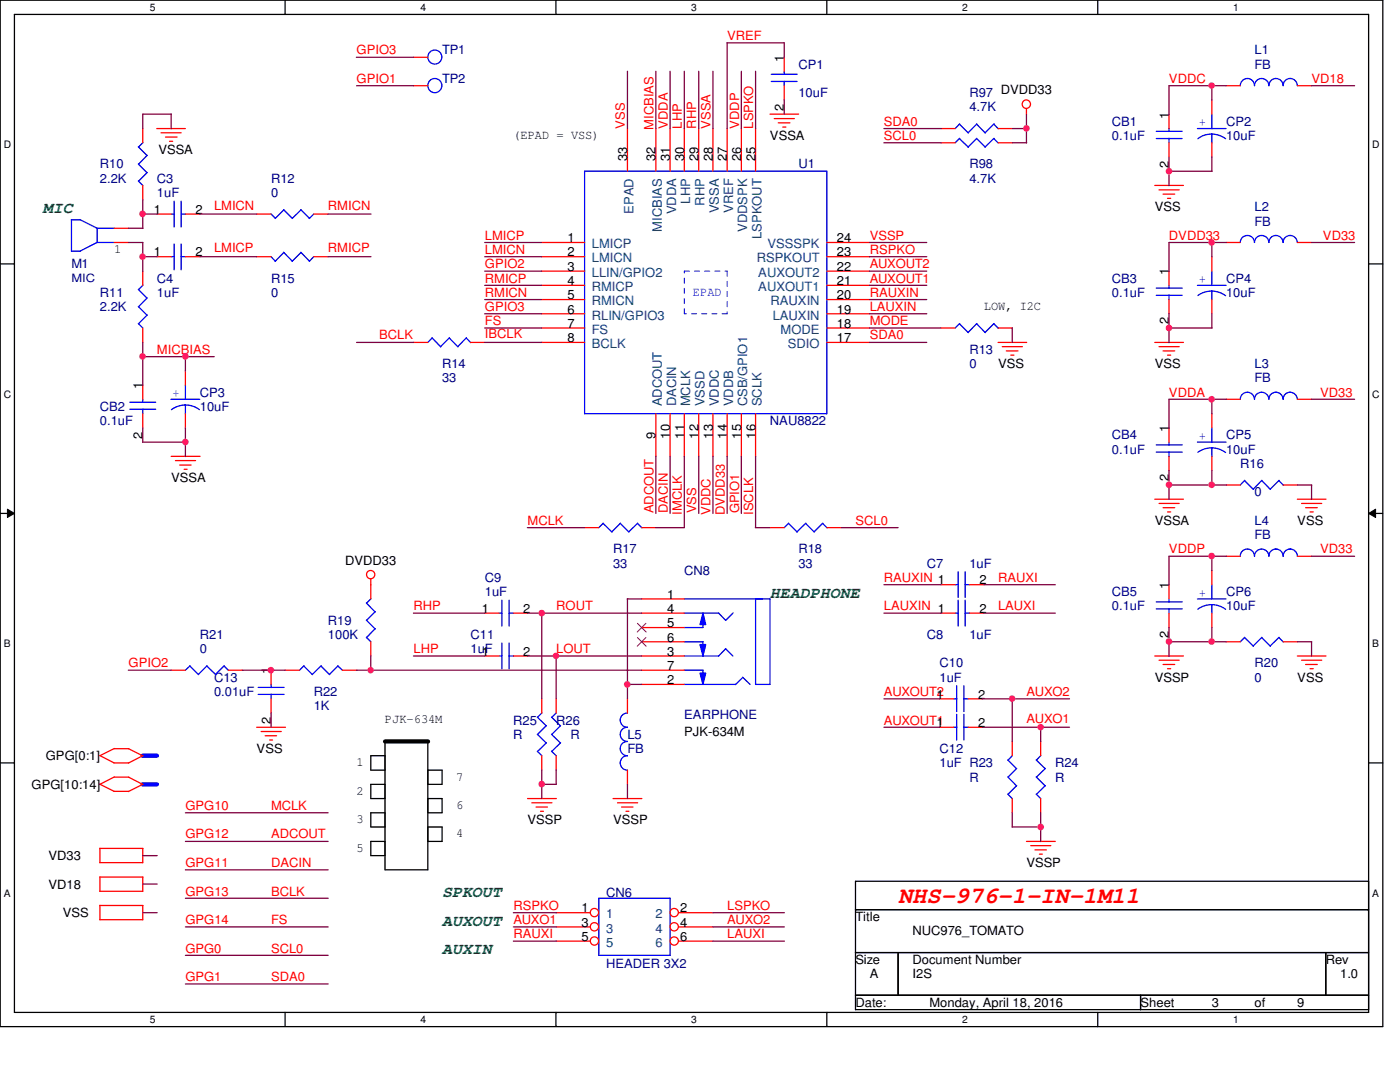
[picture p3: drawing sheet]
<svg xmlns="http://www.w3.org/2000/svg" width="279mm" height="216mm" viewBox="0 0 279 216" stroke-linecap="round" stroke-linejoin="round" font-family="sans-serif">
<path d="M0 0h276v204.9h-276zM2.9 2.9h270.2v199.1h-270.2z" fill="none" stroke="#000" stroke-width=".25"/>
<g fill="#fff">
<path d="M29.9 .3h1.1v2.3h-1.1z"/>
<path d="M29.9 202.3h1.1v2.3h-1.1z"/>
</g>
<path d="M56.9 0v2.9M56.9 202v2.9" fill="none" stroke="#000" stroke-width=".25"/>
<g fill="#fff">
<path d="M83.9 .3h1.1v2.3h-1.1z"/>
<path d="M83.9 202.3h1.1v2.3h-1.1z"/>
</g>
<path d="M111 0v2.9M111 202v2.9" fill="none" stroke="#000" stroke-width=".25"/>
<g fill="#fff">
<path d="M138 .3h1.1v2.3h-1.1z"/>
<path d="M138 202.3h1.1v2.3h-1.1z"/>
</g>
<path d="M165 0v2.9M165 202v2.9" fill="none" stroke="#000" stroke-width=".25"/>
<g fill="#fff">
<path d="M192 .3h1.1v2.3h-1.1z"/>
<path d="M192 202.3h1.1v2.3h-1.1z"/>
</g>
<path d="M219.1 0v2.9M219.1 202v2.9" fill="none" stroke="#000" stroke-width=".25"/>
<g fill="#fff">
<path d="M246.1 .3h1.1v2.3h-1.1z"/>
<path d="M246.1 202.3h1.1v2.3h-1.1z"/>
<path d="M.8 27.8h1.4v2.2h-1.4z"/>
<path d="M273.9 27.8h1.4v2.2h-1.4z"/>
<path d="M.8 77.6h1.4v2.2h-1.4z"/>
<path d="M273.9 77.6h1.4v2.2h-1.4z"/>
</g>
<path d="M0 52.7h2.9M273.1 52.7h2.9" fill="none" stroke="#000" stroke-width=".25"/>
<g fill="#fff">
<path d="M.8 127.3h1.3v2.3h-1.3z"/>
<path d="M273.9 127.3h1.3v2.3h-1.3z"/>
</g>
<path d="M0 102.4h2.9M273.1 102.4h2.9" fill="none" stroke="#000" stroke-width=".25"/>
<path d="M1.5 101.6l1.4 .8-1.4 .9zM273.1 102.4l1.4-.8v1.7z" fill="#000"/>
<path d="M1.5 101.6l1.4 .8-1.4 .9zM273.1 102.4l1.4-.8v1.7z" fill="none" stroke="#000" stroke-width=".2"/>
<g fill="#fff">
<path d="M.8 177.1h1.3v2.3h-1.3z"/>
<path d="M273.9 177.1h1.3v2.3h-1.3z"/>
</g>
<g fill="none" stroke="#000" stroke-width=".25">
<path d="M0 152.2h2.9M76.8 150.8h-2.8v2.9h2.8M76.8 156.5h-2.8v2.8h2.8M85.4 148v25.6h-8.6v-25.6h8.6M85.4 153.7h2.8v2.8h-2.8M85.4 159.3h2.8v2.9h-2.8M273.1 152.2h2.9M76.8 162.2h-2.8v2.8h2.8M76.8 167.9h-2.8v2.8h2.8M85.4 165h2.8v2.9h-2.8M170.7 175.9h102.4v25.6h-102.4zM170.7 181.5h102.4"/>
<path d="M170.7 190.1h102.4M170.7 198.6h102.4M179.2 190.1v8.5M227.6 198.6v2.9M264.6 190.1v8.5"/>
</g>
<path d="M76.8 148h8.6" fill="none" stroke="#000" stroke-width=".85"/>
<g fill="none" stroke="#f00" stroke-width=".25">
<path d="M156.5 11.4v2.9M156.5 17.1v2.8M241.9 19.9v2.9M31.3 25.7h5.7M32.1 26.5h4.1M33 27.3h2.3M33.8 28.2h.7M153.7 22.8h5.7M154.5 23.7h4M155.3 24.5h2.3M156.2 25.4h.6M187.8 25.7h2.8"/>
<path d="M199.2 25.7h2.8M204.9 21.7v1.1M230.5 37h5.7M231.3 37.9h4M232.1 38.7h2.3M233 39.6h.6M233.3 22.8v2.9M233.3 28.5v2.8M241.9 28.5v2.8M22.8 48.4h2.9M22.8 45.6h2.9M28.5 54.1v2.8"/>
<path d="M31.3 51.2h2.9M37 51.2h2.9M51.2 51.2h2.9M62.6 51.2h2.8M28.5 65.4v2.9M28.5 76.8v2.9M37 74v2.8M187.8 65.4h2.8M199.2 68.3h5.7M199.2 65.4h2.8M200 69.2h4M200.8 70h2.4"/>
<path d="M201.7 70.9h.7M230.5 68.3h5.7M231.3 69.2h4M232.1 70h2.3M233 70.9h.6M28.5 82.5v2.9M34.2 91.1h5.7M35 91.9h4M35.9 92.8h2.2M36.7 93.6h.6M37 82.5v2.9M230.5 99.6h5.7"/>
<path d="M233.3 85.4v2.8M233.3 91.1v2.8M241.9 82.5v2.9M241.9 91.1v2.8M258.9 99.6h5.7M74 115.5v4M116.7 105.3h2.8M128.1 105.3h2.8M153.7 105.3h2.8M165 105.3h2.9M231.3 100.5h4M232.1 101.3h2.3"/>
<path d="M233 102.2h.6M233.3 116.7v2.8M244.7 111h2.8M258.9 111h2.8M259.8 100.5h4M260.6 101.3h2.3M261.5 102.2h.6M54.1 133.7v2.9M54.1 139.4v2.9M56.9 133.7h2.9M68.3 133.7h2.9M74 128.1v2.8"/>
<path d="M125.2 139.4v2.9M187.5 139.4h2.8M187.8 122.3h2.8M193.2 139.4h2.8M193.5 122.3h2.8M230.5 130.9h5.7M231.3 131.7h4M232.1 132.6h2.3M233 133.4h.6M233.3 122.3v2.9M258.9 130.9h5.7M259.8 131.7h4"/>
<path d="M260.6 132.6h2.3M261.5 133.4h.6M51.2 145.1h5.8M52.1 146h4M52.9 146.8h2.3M53.8 147.7h.6M105.3 159.3h5.7M122.3 159.3h5.8M125.2 153.7v2.8M187.5 145.1h2.8M193.2 145.1h2.8M202 148v2.8"/>
<path d="M202 159.3v2.9M207.7 148v2.8M207.7 159.3v2.9M106.1 160.2h4.1M107 161h2.3M107.9 161.9h.6M123.2 160.2h4.1M124 161h2.3M124.9 161.9h.6M204.9 167.9h5.7M205.7 168.7h4M206.5 169.6h2.3"/>
<path d="M207.4 170.4h.6"/>
<circle cx="204.8" cy="20.8" r=".84"/>
<circle cx="74" cy="114.7" r=".83"/>
</g>
<g fill="none" stroke="#00f" stroke-width=".25">
<path d="M153.9 16.3h5.2M153.9 14.8h5.2M156.5 14.3v.6M156.5 16.2v.9M191.5 24.8l1.8 1.7M191.5 24.7l-.9 1M194.9 24.8l1.7 1.7M194.9 24.7l-1.7 1.8M198.3 24.8l.9 .9M198.4 24.7l-1.8 1.8M230.8 27.6h5.1M230.8 26.2h5.1"/>
<path d="M233.3 25.7v.5M233.3 27.6v.9M239 25.7h5.7M241.9 26.8l-1.6 .2-1.2 .7M241.9 26.8l1.4 .2 1.3 .7M241.9 22.8v2.9M241.9 26.8v1.7M14.2 43.9h1.8M14.3 43.9v6.2h1.7M15.9 43.8l3.5 1.8h3.4M19.3 48.4h3.5M19.4 45.5v2.9"/>
<path d="M19.4 48.3l-3.4 1.8M27.6 57.7l1.7 1.8M28.5 56.9l-.9 .9M29.4 59.4l-1.8 1.8M34.2 51.2h.6M34.8 48.7v5.1M36.1 51.2h.9M36.2 48.7v5.1M54.1 51.2l.8 .9M56.6 50.3l1.7 1.8M56.6 50.4l-1.7 1.8M60 50.3l1.8 1.8"/>
<path d="M60.1 50.4l-1.8 1.8M62.6 51.2l-.9 1M27.6 64.6l.9 .8M27.6 61.2l1.7 1.7M28.5 79.7v.6M29.4 62.9l-1.8 1.7M34.1 79.7h5.8M37 76.8v2.9M191.5 64.6l1.8 1.8M191.5 64.6l-.9 .8M194.9 64.6l1.7 1.8M194.9 64.6l-1.7 1.7"/>
<path d="M198.3 64.6l.9 .9M198.4 64.6l-1.8 1.7M25.9 81.7h5.2M25.9 80.3h5.2M28.5 81.6v.9M37 80.8l-1.5 .3-1.3 .6M37 80.8l1.5 .2 1.3 .7M37 80.8v1.8M230.8 90.2h5.1M230.8 88.8h5.1M233.3 88.2v.6M233.3 90.2v.9"/>
<path d="M239 88.2h5.7M241.9 89.4l-1.5 .2-1.3 .7M241.9 89.4l1.4 .2 1.3 .7M241.9 85.4v2.9M241.9 89.4v1.7M74 119.5l-.8 .9M120.4 104.4l1.7 1.8M120.4 104.4l-.9 .9M123.8 104.4l1.7 1.8M123.8 104.4l-1.7 1.7M127.2 104.4l.9 .9M127.3 104.4l-1.8 1.7"/>
<path d="M136.6 119.5h15.6M157.4 104.4l1.7 1.8M157.4 104.4l-.9 .9M160.8 104.4l1.7 1.8M160.8 104.4l-1.8 1.7M164.2 104.4l.9 .9M164.2 104.4l-1.7 1.7M191.2 119.8v5.1M192.6 119.8v5.1M233.3 119.5v.6M247.5 111a1.42 1.42 0 0 1 1.4-1.4 1.42 1.42 0 0 1 1.5 1.4 1.44 1.44 0 0 1 1.4-1.4 1.44 1.44 0 0 1 1.4 1.4 1.39 1.39 0 0 1 1.4-1.4 1.42 1.42 0 0 1 1.5 1.4 1.39 1.39 0 0 1 1.4-1.4h-.1a1.42 1.42 0 0 1 1.5 1.4M51.5 138.6h5.2"/>
<path d="M51.5 137.2h5.2M54.1 136.6v.6M54.1 138.5v.9M60.6 132.9l1.8 1.7M60.7 132.8l-.9 .9M64.1 132.9l1.7 1.7M64.1 132.8l-1.8 1.8M68.4 133.8l-.9-1-1.8 1.8M73.1 127.2l.9 .9M73.1 123.7l1.7 1.8M73.1 120.3l1.7 1.8M74.9 125.4l-1.7 1.8"/>
<path d="M74.9 122l-1.7 1.8M136.5 122.3h6.9M136.5 128.1h3.8M136.5 130.9h6.9M140.3 128v2.9M143.4 122.3l1.4 1.5 1.5-1.5M144.8 129.4l1.5 1.5M144.8 129.5l-1.4 1.4M190.3 139.4h.7M190.6 122.3h.7M190.9 136.8v5.2M192.3 139.4h.9"/>
<path d="M192.4 136.8v5.2M192.6 122.3h.9M230.8 121.5h5.1M230.8 120.1h5.1M233.3 121.5v.8M125.2 142.3a1.39 1.39 0 0 0-1.4 1.4v-.1a1.39 1.39 0 0 0 1.4 1.5 1.42 1.42 0 0 0-1.4 1.4 1.42 1.42 0 0 0 1.4 1.5 1.42 1.42 0 0 0-1.4 1.4 1.42 1.42 0 0 0 1.4 1.4 1.44 1.44 0 0 0-1.4 1.4 1.44 1.44 0 0 0 1.4 1.5M190.3 145.1h.7M190.9 142.5v5.2M192.3 145.1h.9M192.4 142.5v5.2M201.1 158.5l.9 .8M201.1 155l1.8 1.8"/>
<path d="M201.1 151.6l1.8 1.8M202.1 150.7l-.9 1M202.9 156.8l-1.7 1.7M202.9 153.3l-1.7 1.8M206.8 158.5l.9 .8M206.8 155l1.8 1.8M206.8 151.6l1.8 1.8M207.7 150.7l-.9 1M208.6 156.8l-1.8 1.7M208.6 153.3l-1.8 1.8"/>
</g>
<path d="M139.7 128.6h1.1l-.5 2.3z" fill="#00f"/>
<path d="M136.5 125.2h3.8M139.7 128.6h1.1l-.5 2.3z" fill="none" stroke="#00f" stroke-width=".25"/>
<path d="M140.3 122.3l.5 2.3h-1.1z" fill="#00f"/>
<path d="M136.5 136.6h10.3M140.3 122.3l.5 2.3h-1.1zM140.3 122.3v2.9M140.3 133.7v2.9M148.2 135.1l1.5 1.5M148.3 135.2l-1.5 1.4" fill="none" stroke="#00f" stroke-width=".25"/>
<path d="M139.7 134.3h1.1l-.5 2.3z" fill="#00f"/>
<g fill="none" stroke="#00f" stroke-width=".25">
<path d="M247.5 17.1a1.42 1.42 0 0 1 1.4-1.4 1.42 1.42 0 0 1 1.5 1.4 1.44 1.44 0 0 1 1.4-1.4 1.44 1.44 0 0 1 1.4 1.4 1.4 1.4 0 0 1 1.4-1.4 1.43 1.43 0 0 1 1.5 1.4 1.4 1.4 0 0 1 1.4-1.4h-.1a1.43 1.43 0 0 1 1.5 1.4M27.6 36.1l.9 .9M27.6 32.7l1.7 1.8M27.6 29.3l1.7 1.7M28.5 28.4l-.9 .9M29.4 34.4l-1.8 1.8M29.4 31l-1.8 1.8M116.7 34.2h48.3v48.3h-48.3zM191.5 27.6l1.8 1.8M191.5 27.6l-.9 .9M194.9 27.6l1.7 1.8M194.9 27.6l-1.7 1.7"/>
<path d="M198.3 27.6l.9 .9M198.4 27.6l-1.8 1.7M34.2 42.7h.6M34.8 40.1v5.2M36.1 42.7h.9M36.2 40.1v5.2M54.1 42.7l.8 .9M56.6 41.8l1.7 1.8M56.6 41.9l-1.7 1.7M60 41.8l1.8 1.8M60.1 41.9l-1.8 1.7M62.6 42.7l-.9 .9"/>
<path d="M230.8 58.9h5.1M230.8 57.5h5.1M233.3 56.9v.6M233.3 58.9v.9M239 56.9h5.7M241.9 58.1l-1.5 .2-1.3 .7M241.9 58.1l1.4 .2 1.3 .7M241.9 54.1v2.9M241.9 58.1v1.7M247.5 48.4a1.42 1.42 0 0 1 1.4-1.4 1.42 1.42 0 0 1 1.5 1.4 1.44 1.44 0 0 1 1.4-1.4 1.44 1.44 0 0 1 1.4 1.4 1.36 1.36 0 0 1 1.4-1.4 1.44 1.44 0 0 1 1.5 1.4 1.36 1.36 0 0 1 1.4-1.4h-.1a1.44 1.44 0 0 1 1.5 1.4M86.2 67.4l1.8 1.8M86.3 67.4l-.9 .9"/>
<path d="M89.7 67.4l1.7 1.8M89.7 67.4l-1.8 1.8M93 67.4l.9 1M93.1 67.4l-1.7 1.8M247.5 79.7a1.42 1.42 0 0 1 1.4-1.4 1.42 1.42 0 0 1 1.5 1.4 1.44 1.44 0 0 1 1.4-1.4 1.44 1.44 0 0 1 1.4 1.4 1.36 1.36 0 0 1 1.4-1.4 1.44 1.44 0 0 1 1.5 1.4 1.36 1.36 0 0 1 1.4-1.4h-.1a1.44 1.44 0 0 1 1.5 1.4M248.4 95.9l1.7 1.8M248.4 95.8l-.9 1M251.8 95.9l1.7 1.8M251.8 95.8l-1.7 1.8M255.2 95.9l.9 .9M255.3 95.8l-1.8 1.8M100.2 119.8v5.1"/>
<path d="M101.6 119.8v5.1M150.8 119.5h2.9v17.1h-2.9zM190.6 116.7h.7M191.2 114.1v5.1M192.6 116.7h.9M192.6 114.1v5.1M239 119.5h5.7M241.9 116.7v2.8M37.9 132.9l1.7 1.7M37.9 132.8l-.9 .9M41.3 132.9l1.8 1.7M41.3 132.8l-1.7 1.8"/>
<path d="M44.7 132.9l.9 .9M44.7 132.8l-1.7 1.8M99.6 122.3h.6M99.6 130.9h.6M100.2 128.3v5.1M101.6 122.3h.8M101.6 130.9h.8M101.6 128.3v5.1M136.5 133.7h3.8M139.7 134.3h1.1l-.5 2.3zM241.9 120.6l-1.5 .3-1.3 .6M241.9 120.6l1.4 .3 1.3 .7"/>
<path d="M241.9 120.6v1.8M248.4 127.2l1.7 1.7M248.4 127.2l-.9 .9M251.8 127.2l1.7 1.7M251.8 127.2l-1.7 1.7M255.2 127.2l.9 .9M255.3 127.2l-1.8 1.7M107.2 149.9l.9 .9M107.2 146.5l1.8 1.8M107.2 143.1l1.8 1.7M108.2 142.2l-.9 .9M109.1 148.2l-1.8 1.7"/>
<path d="M109.1 144.8l-1.8 1.8M110.1 149.9l.9 .9M110.1 146.5l1.7 1.8M110.1 143.1l1.7 1.7M111 142.2l-.9 .9M111.9 148.2l-1.8 1.7M111.9 144.8l-1.8 1.8M119.5 179.2h14.2v11.4h-14.2z"/>
<circle cx="86.8" cy="17.1" r="1.41"/>
<circle cx="86.8" cy="11.4" r="1.4"/>
</g>
<g fill="none" stroke="#f00" stroke-width=".25">
<path d="M82.5 17.1h2.9M82.5 11.4h2.9M244.7 17.1h2.8M258.9 17.1h2.8M28.5 25.7v2.8M28.5 37v2.9M125.2 25.7v8.5M130.9 25.7v8.5M133.7 25.7v8.5M136.6 25.7v8.5M139.4 25.7v8.5M142.3 25.7v8.5"/>
<path d="M145.1 25.7v8.5M148 25.7v8.5M150.8 25.7v8.5M187.8 28.5h2.8M199.2 28.5h2.8M31.3 42.7h2.9M37 42.7h2.9M51.2 42.7h2.9M62.6 42.7h2.8M108.1 48.4h8.6M108.1 51.2h8.6M108.1 54.1h8.6"/>
<path d="M108.1 56.9h8.6M108.1 59.8h8.6M165 48.4h8.6M165 51.2h8.6M165 54.1h8.6M165 56.9h8.6M165 59.8h8.6M233.3 54.1v2.8M233.3 59.8v2.8M241.9 51.2v2.9M241.9 59.8v2.8M244.7 48.4h2.8"/>
<path d="M258.9 48.4h2.8M82.5 68.3h2.9M93.9 68.3h2.9M108.1 68.3h8.6M108.1 62.6h8.6M108.1 65.4h8.6M165 68.3h8.6M165 62.6h8.6M165 65.4h8.6M244.7 79.7h2.8M258.9 79.7h2.8M130.9 82.5v8.6"/>
<path d="M133.7 82.5v8.6M136.6 82.5v8.6M139.4 82.5v8.6M142.3 82.5v8.6M145.1 82.5v8.6M148 82.5v8.6M150.8 82.5v8.6M244.7 96.8h2.8M256.1 96.8h2.8M128.1 119.5h8.5M187.8 116.7h2.8M193.5 116.7h2.8"/>
<path d="M241.9 113.8v2.9M34.2 133.7h2.8M45.6 133.7h2.8M96.8 130.9h2.8M96.8 122.3h2.8M102.4 130.9h2.9M102.4 122.3h2.9M108.1 139.4v2.9M111 139.4v2.9M128.1 130.9h8.5M128.1 122.3h8.5M128.1 128.1h8.5"/>
<path d="M128.1 125.2h8.5M128.1 133.7h8.5M128.1 136.6h8.5M241.9 122.3v2.9M244.7 128.1h2.8M256.1 128.1h2.8M19.9 150.7l2.8 1.5h3M19.9 156.5l2.8 1.4h3M22.8 149.4h2.9M22.8 155.1h2.9M22.8 149.4l-2.9 1.4M22.8 155l-2.9 1.5"/>
<path d="M25.7 149.4l2.8 1.4M25.7 155.1l2.8 1.4M28.5 150.8l-2.9 1.5M28.5 156.5l-2.9 1.4M108.1 150.8v2.9M111 150.8v2.9M19.9 172.1h8.6M19.9 177.8h8.6M19.9 169.3h8.6M19.9 169.2v2.9M19.9 175v2.8M19.9 175h8.6"/>
<path d="M28.5 169.3v2.9M28.5 175v2.9M19.9 183.5h8.6M19.9 180.6v2.9M19.9 180.7h8.6M28.5 180.7v2.9M111 182.1h6.8M111 185h6.8M111 187.8h6.8M135.4 182.1h6.9M135.4 185h6.9M135.4 187.8h6.9"/>
<circle cx="118.6" cy="187.8" r=".83"/>
<circle cx="118.6" cy="182.1" r=".83"/>
<circle cx="118.6" cy="184.9" r=".83"/>
<circle cx="134.6" cy="187.8" r=".83"/>
<circle cx="134.6" cy="184.9" r=".83"/>
<circle cx="134.6" cy="182.1" r=".83"/>
</g>
<path d="M127.2 127.2l1.7 1.7M127.2 124.4l1.7 1.7M128.9 127.2l-1.7 1.7M128.9 124.4l-1.7 1.7" fill="none" stroke="#7f3f00" stroke-width=".2"/>
<path d="M136.6 54.1h8.5M145.1 54.1v8.5M136.6 62.6v-8.5M145.1 62.6h-8.5" fill="none" stroke="#00f" stroke-width=".2" stroke-dasharray="1 1 1 1 1 1 1 1"/>
<path d="M28.4 150.8h2.9M28.4 156.5h2.9" fill="none" stroke="#00f" stroke-width=".85"/>
<g fill="none" stroke="#7f003f" stroke-width=".25">
<path d="M71.1 11.4h11.4M71.2 17.1h11.4M125.2 14.2v11.5M130.9 14.2v11.5M133.7 14.2v11.5M136.6 14.2v11.5M139.4 14.2v11.5M142.3 14.2v11.5M145.1 8.6l11.4-.1v2.9M145.1 8.5v17.2M148 14.2v11.5M150.8 14.2v11.5"/>
<path d="M156.5 19.9v2.9M241.9 17.1v2.9M244.7 17.1h-11.4v5.7M261.7 17.1h8.6M28.5 39.9v5.7M34.2 22.8v2.9M34.2 22.8h-5.7v2.9M176.4 25.7h11.4M176.4 28.5h11.4M202 25.7h2.9M202 28.5h2.9M204.9 22.8v5.7"/>
<path d="M233.3 31.3v5.7M233.3 34.2h8.6M241.9 31.3v2.9M25.7 48.4h2.8M25.7 45.6h2.8M28.5 51.2h2.9M28.5 42.7h2.9M28.5 48.4v5.7M39.9 51.2h11.4M39.9 42.7h11.4M65.4 51.2h8.6M65.4 42.7h8.6"/>
<path d="M96.7 51.2h11.4M96.7 54.1h11.4M96.7 56.9h11.4M96.7 48.4h11.4M96.7 59.8h11.4M173.5 51.2h11.5M173.5 54.1h11.5M173.5 56.9h11.5M173.5 48.4h11.5M173.5 59.8h11.5M241.9 48.4v2.9M244.7 48.4h-11.4v5.7"/>
<path d="M261.7 48.4h8.6M28.5 68.3v8.6M28.5 71.2h14.3M37 71.2v2.8M71.2 68.3h11.4M96.7 62.6h11.4M96.7 65.4h11.4M96.8 68.3h11.4M173.5 68.3h11.5M173.5 62.6h11.5M173.5 65.4h14.3M202 65.4v2.9"/>
<path d="M233.3 62.6v5.8M233.3 65.4h8.6M241.9 62.6v2.9M241.9 79.7v2.9M244.7 79.7h-11.4v5.7M261.7 79.7h8.6M28.5 85.4v2.9M28.5 88.2h8.5M37 85.4v5.7M130.9 91v11.4M133.7 91v11.4M136.6 91v14.3h-5.7"/>
<path d="M139.4 91v11.4M142.3 91v11.4M145.1 91v11.4M148 91v11.4M150.8 91v14.3M233.3 93.9v5.8M233.3 96.8h11.4M241.9 93.9v2.9M258.9 96.8h2.9M261.7 96.8v2.9M105.2 105.3h11.5M125.2 119.5h2.9"/>
<path d="M125.2 119.5v19.9M150.7 105.3h3M167.9 105.3h11.3M176.4 116.7h11.4M196.3 116.7h14.3M241.9 111v2.9M244.7 111h-11.4v5.7M261.7 111h8.6M25.6 133.7h8.6M48.3 133.7h8.6M71.1 133.7h57M74 130.9v2.8"/>
<path d="M82.5 122.3h14.3M82.5 130.9h14.3M105.2 122.3h22.9M105.2 130.9h22.9M108.1 122.3v17.1M111 130.9v8.5M125.2 136.6h2.9M176.4 122.3h11.4M176.4 139.4h11.1M196 139.4h17.4M196.3 122.3h14.3M202 139.4v8.6"/>
<path d="M233.3 125.2v5.7M233.3 128.1h11.4M241.9 125.2v2.9M258.9 128.1h2.9M261.7 128.1v2.8M54.1 142.2v2.9M108.1 153.6v5.7M111 153.6v2.9h-2.9M125.2 156.5v2.8M176.4 145.1h11.1M196 145.1h17.4M207.7 145.1v2.9"/>
<path d="M28.5 170.7h2.9M28.5 176.4h2.9M37 162.2h28.5M37 167.9h28.5M37 173.6h28.5M37 179.2h28.5M202 162.2v2.9M202 165h5.7M207.7 162.2v5.7M28.5 182.1h2.9M37 185h28.5M37 190.6h28.5"/>
<path d="M37 196.3h28.5M102.4 185h8.6M102.4 182.1h8.6M102.4 187.8h8.6M142.3 185h14.2M142.3 182.1h14.2M142.3 187.8h14.2"/>
</g>
<circle cx="28.4" cy="42.7" r=".56" fill="#f0f"/>
<circle cx="28.4" cy="42.7" r=".56" fill="none" stroke="#f0f" stroke-width=".25"/>
<circle cx="37" cy="88.2" r=".55" fill="#f0f"/>
<circle cx="37" cy="88.2" r=".55" fill="none" stroke="#f0f" stroke-width=".25"/>
<circle cx="233.3" cy="128" r=".56" fill="#f0f"/>
<circle cx="233.3" cy="128" r=".56" fill="none" stroke="#f0f" stroke-width=".25"/>
<circle cx="241.8" cy="96.7" r=".56" fill="#f0f"/>
<circle cx="241.8" cy="96.7" r=".56" fill="none" stroke="#f0f" stroke-width=".25"/>
<circle cx="207.7" cy="165" r=".56" fill="#f0f"/>
<circle cx="207.7" cy="165" r=".56" fill="none" stroke="#f0f" stroke-width=".25"/>
<circle cx="111" cy="130.9" r=".55" fill="#f0f"/>
<circle cx="111" cy="130.9" r=".55" fill="none" stroke="#f0f" stroke-width=".25"/>
<circle cx="108.1" cy="122.3" r=".56" fill="#f0f"/>
<circle cx="108.1" cy="122.3" r=".56" fill="none" stroke="#f0f" stroke-width=".25"/>
<circle cx="125.2" cy="136.6" r=".56" fill="#f0f"/>
<circle cx="125.2" cy="136.6" r=".56" fill="none" stroke="#f0f" stroke-width=".25"/>
<circle cx="74" cy="133.7" r=".55" fill="#f0f"/>
<circle cx="74" cy="133.7" r=".55" fill="none" stroke="#f0f" stroke-width=".25"/>
<circle cx="54.1" cy="133.7" r=".56" fill="#f0f"/>
<circle cx="54.1" cy="133.7" r=".56" fill="none" stroke="#f0f" stroke-width=".25"/>
<circle cx="108.1" cy="156.5" r=".56" fill="#f0f"/>
<circle cx="108.1" cy="156.5" r=".56" fill="none" stroke="#f0f" stroke-width=".25"/>
<circle cx="28.4" cy="51.2" r=".56" fill="#f0f"/>
<circle cx="28.4" cy="51.2" r=".56" fill="none" stroke="#f0f" stroke-width=".25"/>
<circle cx="204.8" cy="25.6" r=".56" fill="#f0f"/>
<circle cx="204.8" cy="25.6" r=".56" fill="none" stroke="#f0f" stroke-width=".25"/>
<circle cx="207.7" cy="145.1" r=".55" fill="#f0f"/>
<circle cx="207.7" cy="145.1" r=".55" fill="none" stroke="#f0f" stroke-width=".25"/>
<circle cx="202" cy="139.4" r=".55" fill="#f0f"/>
<circle cx="202" cy="139.4" r=".55" fill="none" stroke="#f0f" stroke-width=".25"/>
<circle cx="241.8" cy="17.1" r=".55" fill="#f0f"/>
<circle cx="241.8" cy="17.1" r=".55" fill="none" stroke="#f0f" stroke-width=".25"/>
<circle cx="241.8" cy="111" r=".56" fill="#f0f"/>
<circle cx="241.8" cy="111" r=".56" fill="none" stroke="#f0f" stroke-width=".25"/>
<circle cx="241.8" cy="48.4" r=".56" fill="#f0f"/>
<circle cx="241.8" cy="48.4" r=".56" fill="none" stroke="#f0f" stroke-width=".25"/>
<circle cx="241.8" cy="79.7" r=".56" fill="#f0f"/>
<circle cx="241.8" cy="79.7" r=".56" fill="none" stroke="#f0f" stroke-width=".25"/>
<circle cx="241.8" cy="128" r=".56" fill="#f0f"/>
<circle cx="241.8" cy="128" r=".56" fill="none" stroke="#f0f" stroke-width=".25"/>
<circle cx="233.3" cy="34.2" r=".56" fill="#f0f"/>
<circle cx="233.3" cy="34.2" r=".56" fill="none" stroke="#f0f" stroke-width=".25"/>
<circle cx="233.3" cy="96.7" r=".56" fill="#f0f"/>
<circle cx="233.3" cy="96.7" r=".56" fill="none" stroke="#f0f" stroke-width=".25"/>
<circle cx="233.3" cy="65.4" r=".56" fill="#f0f"/>
<circle cx="233.3" cy="65.4" r=".56" fill="none" stroke="#f0f" stroke-width=".25"/>
<circle cx="28.4" cy="71.1" r=".56" fill="#f0f"/>
<circle cx="28.4" cy="71.1" r=".56" fill="none" stroke="#f0f" stroke-width=".25"/>
<circle cx="37" cy="71.1" r=".56" fill="#f0f"/>
<circle cx="37" cy="71.1" r=".56" fill="none" stroke="#f0f" stroke-width=".25"/>
<text font-size="4.6" fill="#f00" x="179.2" y="180.3">NHS-976-1-IN-1M11</text>
<g font-size="3.1" fill="#007f00">
<text x="8.6" y="42.5">MIC</text>
<text x="153.7" y="119.3">HEADPHONE</text>
<text x="88.2" y="179.1">SPKOUT</text>
<text x="88.2" y="184.8">AUXOUT</text>
<text x="88.2" y="190.5">AUXIN</text>
</g>
<g font-size="2.5" fill="#f00">
<text x="71.2" y="10.8">GPIO3</text>
<text x="145.1" y="8">VREF</text>
<text x="71.2" y="16.6">GPIO1</text>
<text x="233.3" y="16.6">VDDC</text>
<text x="261.7" y="16.6">VD18</text>
<text x="124.7" y="25.7" transform="rotate(-90 124.7 25.7)">VSS</text>
<text x="130.4" y="25.9" transform="rotate(-90 130.4 25.9)">MICBIAS</text>
<text x="133.3" y="25.7" transform="rotate(-90 133.3 25.7)">VDDA</text>
<text x="136.1" y="25.7" transform="rotate(-90 136.1 25.7)">LHP</text>
<text x="138.9" y="25.7" transform="rotate(-90 138.9 25.7)">RHP</text>
<text x="141.8" y="25.7" transform="rotate(-90 141.8 25.7)">VSSA</text>
<text x="147.5" y="25.7" transform="rotate(-90 147.5 25.7)">VDDP</text>
<text x="150.3" y="25.7" transform="rotate(-90 150.3 25.7)">LSPKO</text>
<text x="176.4" y="25.1">SDA0</text>
<text x="176.4" y="27.9">SCL0</text>
<text x="42.7" y="41.9">LMICN</text>
<text x="65.4" y="41.9">RMICN</text>
<text x="96.8" y="47.8">LMICP</text>
<text x="173.6" y="47.8">VSSP</text>
<text x="233.3" y="47.8">DVDD33</text>
<text x="264" y="47.8">VD33</text>
<text x="42.7" y="50.4">LMICP</text>
<text x="65.4" y="50.4">RMICP</text>
<text x="96.8" y="53.5">GPIO2</text>
<text x="96.8" y="50.7">LMICN</text>
<text x="173.6" y="53.5">AUXOUT2</text>
<text x="173.6" y="50.7">RSPKO</text>
<text x="96.8" y="56.4">RMICP</text>
<text x="96.8" y="59.2">RMICN</text>
<text x="173.6" y="59.2">RAUXIN</text>
<text x="173.6" y="56.4">AUXOUT1</text>
<text x="96.8" y="64.9">FS</text>
<text x="96.8" y="62.1">GPIO3</text>
<text x="173.6" y="64.9">MODE</text>
<text x="173.6" y="62.1">LAUXIN</text>
<text x="31.3" y="70.6">MICBIAS</text>
<text x="75.7" y="67.7">BCLK</text>
<text x="96.8" y="67.5">IBCLK</text>
<text x="173.6" y="67.7">SDA0</text>
<text x="233.3" y="79.1">VDDA</text>
<text x="263.5" y="79.1">VD33</text>
<text x="105.3" y="104.7">MCLK</text>
<text x="130.4" y="102.4" transform="rotate(-90 130.4 102.4)">ADCOUT</text>
<text x="133.3" y="102.4" transform="rotate(-90 133.3 102.4)">DACIN</text>
<text x="136.1" y="102.7" transform="rotate(-90 136.1 102.7)">IMCLK</text>
<text x="138.9" y="102.4" transform="rotate(-90 138.9 102.4)">VSS</text>
<text x="141.8" y="102.7" transform="rotate(-90 141.8 102.7)">VDDC</text>
<text x="144.7" y="102.7" transform="rotate(-90 144.7 102.7)">DVDD33</text>
<text x="147.5" y="102.4" transform="rotate(-90 147.5 102.4)">GPIO1</text>
<text x="150.3" y="102.7" transform="rotate(-90 150.3 102.7)">ISCLK</text>
<text x="170.7" y="104.7">SCL0</text>
<text x="233.3" y="110.4">VDDP</text>
<text x="263.5" y="110.4">VD33</text>
<text x="176.4" y="116.1">RAUXIN 1</text>
<text x="199.2" y="116.1">RAUXI</text>
<text x="82.5" y="121.8">RHP</text>
<text x="111" y="121.8">ROUT</text>
<text x="176.4" y="121.8">LAUXIN 1</text>
<text x="199.2" y="121.8">LAUXI</text>
<text x="82.5" y="130.3">LHP</text>
<text x="111" y="130.3">LOUT</text>
<text x="25.7" y="133.2">GPIO2</text>
<text x="176.4" y="138.9">AUXOUT1</text>
<text x="186.9" y="138.9">2</text>
<text x="204.9" y="138.9">AUXO2</text>
<text x="176.4" y="144.6">AUXOUT1</text>
<text x="186.9" y="144.6">1</text>
<text x="204.9" y="144.3">AUXO1</text>
<text x="37" y="161.6">GPG10</text>
<text x="54.1" y="161.6">MCLK</text>
<text x="37" y="167.3">GPG12</text>
<text x="54.1" y="167.3">ADCOUT</text>
<text x="37" y="173">GPG11</text>
<text x="54.1" y="173">DACIN</text>
<text x="37" y="178.7">GPG13</text>
<text x="54.1" y="178.7">BCLK</text>
<text x="37" y="184.4">GPG14</text>
<text x="54.1" y="184.4">FS</text>
<text x="102.4" y="184.4">AUXO1</text>
<text x="102.4" y="181.5">RSPKO</text>
<text x="145.1" y="181.5">LSPKO</text>
<text x="145.1" y="184.4">AUXO2</text>
<text x="37" y="190.1">GPG0</text>
<text x="54.1" y="190.1">SCL0</text>
<text x="102.4" y="187.2">RAUXI</text>
<text x="145.1" y="187.2">LAUXI</text>
<text x="37" y="195.7">GPG1</text>
<text x="54.1" y="195.7">SDA0</text>
</g>
<g font-size="2.5" fill="#00007f">
<text x="88.2" y="10.8">TP1</text>
<text x="250.4" y="10.8">L1</text>
<text x="88.2" y="16.6">TP2</text>
<text x="159.3" y="13.7">CP1</text>
<text x="250.4" y="13.7">FB</text>
<text x="159.3" y="19.4">10uF</text>
<text x="193.5" y="19.4">R97 DVDD33</text>
<text x="193.5" y="22.2">4.7K</text>
<text x="221.9" y="27.9">0.1uF</text>
<text x="221.9" y="25.1">CB1</text>
<text x="244.7" y="27.9">10uF</text>
<text x="244.7" y="25.1">CP2</text>
<text x="19.9" y="33.6">R10</text>
<text x="159.3" y="33.6">U1</text>
<text x="193.5" y="33.6">R98</text>
<text x="19.9" y="36.4">2.2K</text>
<text x="31.3" y="36.4">C3</text>
<text x="31.3" y="39.3">1uF</text>
<text x="54.1" y="39.3">0</text>
<text x="54.1" y="36.4">R12</text>
<text x="193.5" y="36.4">4.7K</text>
<text x="250.4" y="42.2">L2</text>
<text x="250.4" y="45">FB</text>
<text x="14.3" y="53.5">M1</text>
<text x="19.9" y="59.2">R11</text>
<text x="31.3" y="56.4">C4</text>
<text x="31.3" y="59.2">1uF</text>
<text x="54.1" y="59.2">0</text>
<text x="54.1" y="56.4">R15</text>
<text x="221.9" y="59.2">0.1uF</text>
<text x="221.9" y="56.4">CB3</text>
<text x="244.7" y="59.2">10uF</text>
<text x="244.7" y="56.4">CP4</text>
<text x="19.9" y="62.1">2.2K</text>
<text x="193.5" y="70.6">R13</text>
<text x="88.2" y="76.3">33</text>
<text x="88.2" y="73.4">R14</text>
<text x="193.5" y="73.4">0</text>
<text x="250.4" y="73.4">L3</text>
<text x="250.4" y="76.3">FB</text>
<text x="19.9" y="82">CB2</text>
<text x="39.9" y="82">10uF</text>
<text x="39.9" y="79.1">CP3</text>
<text x="19.9" y="84.8">0.1uF</text>
<text x="153.7" y="84.8">NAU8822</text>
<text x="221.9" y="87.7">CB4</text>
<text x="244.7" y="87.7">CP5</text>
<text x="221.9" y="90.5">0.1uF</text>
<text x="244.7" y="90.5">10uF</text>
<text x="247.5" y="93.3">R16</text>
<text x="250.4" y="99.1">0</text>
<text x="250.4" y="104.7">L4</text>
<text x="250.4" y="107.6">FB</text>
<text x="122.3" y="113.3">33</text>
<text x="122.3" y="110.4">R17</text>
<text x="159.3" y="113.3">33</text>
<text x="159.3" y="110.4">R18</text>
<text x="185" y="113.3">C7</text>
<text x="193.5" y="113.3">1uF</text>
<text x="96.8" y="116.1">C9</text>
<text x="96.8" y="119">1uF</text>
<text x="136.6" y="114.7">CN8</text>
<text x="221.9" y="119">CB5</text>
<text x="244.7" y="119">CP6</text>
<text x="65.4" y="124.6">R19</text>
<text x="221.9" y="121.8">0.1uF</text>
<text x="244.7" y="121.8">10uF</text>
<text x="39.9" y="130.3">0</text>
<text x="39.9" y="127.5">R21</text>
<text x="65.4" y="127.5">100K</text>
<text x="93.9" y="130.3">1u1F</text>
<text x="93.9" y="127.5">C11</text>
<text x="185" y="127.5">C8</text>
<text x="193.5" y="127.5">1uF</text>
<text x="42.7" y="136">C13</text>
<text x="187.5" y="133.2">C10</text>
<text x="187.5" y="136">1uF</text>
<text x="250.4" y="133.2">R20</text>
<text x="250.4" y="136">0</text>
<text x="42.7" y="138.9">0.01uF</text>
<text x="62.6" y="141.7">1K</text>
<text x="62.6" y="138.9">R22</text>
<text x="136.6" y="143.4">EARPHONE</text>
<text x="102.4" y="147.4">R</text>
<text x="102.4" y="144.6">R25</text>
<text x="111" y="144.6">R26</text>
<text x="113.8" y="147.4">R</text>
<text x="125.2" y="147.4">L5</text>
<text x="125.2" y="150.2">FB</text>
<text x="187.5" y="150.2">C12</text>
<text x="187.5" y="153.1">1uF R23</text>
<text x="193.5" y="156">R</text>
<text x="210.6" y="153.1">R24</text>
<text x="210.6" y="156">R</text>
<text x="120.9" y="179">CN6</text>
<text x="120.9" y="193.2">HEADER 3X2</text>
</g>
<g font-size="2.5">
<text x="156.5" y="12.3" transform="rotate(-90 156.5 12.3)">1</text>
<text x="156.5" y="22.1" transform="rotate(-90 156.5 22.1)">2</text>
<text x="233.3" y="23.7" transform="rotate(-90 233.3 23.7)">1</text>
<text x="102.4" y="27.7">(EPAD = VSS)</text>
<text x="153.7" y="27.9">VSSA</text>
<text x="31.6" y="30.8">VSSA</text>
<text x="125.2" y="32.2" transform="rotate(-90 125.2 32.2)">33</text>
<text x="130.9" y="32.2" transform="rotate(-90 130.9 32.2)">32</text>
<text x="133.7" y="32.2" transform="rotate(-90 133.7 32.2)">31</text>
<text x="136.5" y="32.2" transform="rotate(-90 136.5 32.2)">30</text>
<text x="139.4" y="32.2" transform="rotate(-90 139.4 32.2)">29</text>
<text x="142.2" y="32.2" transform="rotate(-90 142.2 32.2)">28</text>
<text x="145.1" y="32.2" transform="rotate(-90 145.1 32.2)">27</text>
<text x="147.9" y="32.2" transform="rotate(-90 147.9 32.2)">26</text>
<text x="150.7" y="32.2" transform="rotate(-90 150.7 32.2)">25</text>
<text x="233.3" y="33.4" transform="rotate(-90 233.3 33.4)">2</text>
<text x="30.7" y="42.7">1</text>
<text x="39" y="42.7">2</text>
<text x="230.5" y="42.2">VSS</text>
<text x="22.8" y="50.5">1</text>
<text x="30.7" y="51.2">1</text>
<text x="39" y="51.2">2</text>
<text x="113.2" y="48.3">1</text>
<text x="113.2" y="51.2">2</text>
<text x="167" y="51.2">23</text>
<text x="167" y="48.3">24</text>
<text x="113.2" y="54.1">3</text>
<text x="113.2" y="56.9">4</text>
<text x="113.2" y="59.7">5</text>
<text x="167" y="59.7">20</text>
<text x="167" y="56.9">21</text>
<text x="167" y="54.1">22</text>
<text x="233.3" y="54.9" transform="rotate(-90 233.3 54.9)">1</text>
<text x="113.2" y="62.6">6</text>
<text x="113.2" y="65.4">7</text>
<text x="167" y="65.4">18</text>
<text x="167" y="62.6">19</text>
<text x="196.3" y="61.8">LOW, I2C</text>
<text x="233.3" y="64.7" transform="rotate(-90 233.3 64.7)">2</text>
<text x="113.2" y="68.3">8</text>
<text x="167" y="68.3">17</text>
<text x="28.4" y="77.7" transform="rotate(-90 28.4 77.7)">1</text>
<text x="199.2" y="73.4">VSS</text>
<text x="230.5" y="73.4">VSS</text>
<text x="28.4" y="87.5" transform="rotate(-90 28.4 87.5)">2</text>
<text x="130.9" y="87.5" transform="rotate(-90 130.9 87.5)">9</text>
<text x="133.7" y="87.5" transform="rotate(-90 133.7 87.5)">10</text>
<text x="136.5" y="87.5" transform="rotate(-90 136.5 87.5)">11</text>
<text x="139.4" y="87.5" transform="rotate(-90 139.4 87.5)">12</text>
<text x="142.2" y="87.5" transform="rotate(-90 142.2 87.5)">13</text>
<text x="145.1" y="87.5" transform="rotate(-90 145.1 87.5)">14</text>
<text x="147.9" y="87.5" transform="rotate(-90 147.9 87.5)">15</text>
<text x="150.7" y="87.5" transform="rotate(-90 150.7 87.5)">16</text>
<text x="233.3" y="86.2" transform="rotate(-90 233.3 86.2)">1</text>
<text x="34.2" y="96.2">VSSA</text>
<text x="233.3" y="96" transform="rotate(-90 233.3 96)">2</text>
<text x="230.5" y="104.7">VSSA</text>
<text x="258.9" y="104.7">VSS</text>
<text x="68.9" y="112.7">DVDD33</text>
<text x="133.1" y="119.5">1</text>
<text x="195.5" y="116.6">2</text>
<text x="233.3" y="117.5" transform="rotate(-90 233.3 117.5)">1</text>
<text x="96.2" y="122.3">1</text>
<text x="104.4" y="122.3">2</text>
<text x="133.1" y="122.3">4</text>
<text x="133.1" y="125.2">5</text>
<text x="195.5" y="122.3">2</text>
<text x="104.4" y="130.9">2</text>
<text x="133.1" y="130.9">3</text>
<text x="133.1" y="128">6</text>
<text x="233.3" y="127.3" transform="rotate(-90 233.3 127.3)">2</text>
<text x="54.1" y="134.6" transform="rotate(-90 54.1 134.6)">1</text>
<text x="133.1" y="133.7">7</text>
<text x="133.1" y="136.5">2</text>
<text x="230.5" y="136">VSSP</text>
<text x="258.9" y="136">VSS</text>
<text x="195.2" y="139.4">2</text>
<text x="54.1" y="144.4" transform="rotate(-90 54.1 144.4)">2</text>
<text x="76.8" y="144.4">PJK-634M</text>
<text x="136.6" y="146.9">PJK-634M</text>
<text x="195.2" y="145.1">2</text>
<text x="9.1" y="151.7">GPG[0:1]</text>
<text x="51.2" y="150.2">VSS</text>
<text x="71.2" y="152.9">1</text>
<text x="91.1" y="155.7">7</text>
<text x="6.3" y="157.4">GPG[10:14]</text>
<text x="71.2" y="158.6">2</text>
<text x="91.1" y="161.4">6</text>
<text x="71.2" y="164.3">3</text>
<text x="91.1" y="167.1">4</text>
<text x="105.3" y="164.5">VSSP</text>
<text x="122.3" y="164.5">VSSP</text>
<text x="9.7" y="171.6">VD33</text>
<text x="71.2" y="170">5</text>
<text x="204.9" y="173">VSSP</text>
<text x="9.7" y="177.3">VD18</text>
<text x="12.5" y="183">VSS</text>
<text x="116.1" y="182.1">1</text>
<text x="116.1" y="184.9">3</text>
<text x="135.7" y="182.1">2</text>
<text x="135.7" y="184.9">4</text>
<text x="170.7" y="183.8">Title</text>
<text x="116.1" y="187.7">5</text>
<text x="135.7" y="187.7">6</text>
<text x="182.1" y="186.6">NUC976_TOMATO</text>
<text x="170.7" y="192.4">Size</text>
<text x="173.6" y="195.2">A</text>
<text x="182.1" y="192.4">Document Number</text>
<text x="182.1" y="195.2">I2S</text>
<text x="264.6" y="192.4">Rev</text>
<text x="267.5" y="195.2">1.0</text>
<text x="170.7" y="200.9">Date:</text>
<text x="185.5" y="200.9">Monday, April 18, 2016</text>
<text x="227.6" y="200.9">Sheet</text>
<text x="241.9" y="200.9">3</text>
<text x="250.4" y="200.9">of</text>
<text x="258.9" y="200.9">9</text>
</g>
<g font-size="2.5" fill="#00f">
<text x="239.3" y="25.1">+</text>
<text x="138.3" y="59">EPAD</text>
<text x="239.3" y="56.4">+</text>
<text x="34.5" y="79.2">+</text>
<text x="239.3" y="87.8">+</text>
<text x="239.3" y="119">+</text>
</g>
<g font-size="2.5" fill="#003f7f">
<text x="137.8" y="40.6" transform="rotate(-90 137.8 40.6)">LHP</text>
<text x="140.6" y="41.1" transform="rotate(-90 140.6 41.1)">RHP</text>
<text x="126.4" y="42.7" transform="rotate(-90 126.4 42.7)">EPAD</text>
<text x="132.1" y="46.3" transform="rotate(-90 132.1 46.3)">MICBIAS</text>
<text x="134.9" y="42.8" transform="rotate(-90 134.9 42.8)">VDDA</text>
<text x="143.5" y="42.5" transform="rotate(-90 143.5 42.5)">VSSA</text>
<text x="146.3" y="42.5" transform="rotate(-90 146.3 42.5)">VREF</text>
<text x="149.1" y="46.3" transform="rotate(-90 149.1 46.3)">VDDSPK</text>
<text x="152" y="47.7" transform="rotate(-90 152 47.7)">LSPKOUT</text>
<text x="118.1" y="49.5">LMICP</text>
<text x="118.1" y="52.4">LMICN</text>
<text x="151" y="52.4">RSPKOUT</text>
<text x="153.2" y="49.5">VSSSPK</text>
<text x="118.1" y="58.1">RMICP</text>
<text x="118.1" y="55.2">LLIN/GPIO2</text>
<text x="151.3" y="55.2">AUXOUT2</text>
<text x="151.3" y="58.1">AUXOUT1</text>
<text x="118.1" y="60.9">RMICN</text>
<text x="118.1" y="63.8">RLIN/GPIO3</text>
<text x="153.8" y="60.9">RAUXIN</text>
<text x="154.2" y="63.8">LAUXIN</text>
<text x="118.1" y="66.6">FS</text>
<text x="118.1" y="69.5">BCLK</text>
<text x="155.8" y="66.6">MODE</text>
<text x="157.2" y="69.5">SDIO</text>
<text x="132.1" y="81.1" transform="rotate(-90 132.1 81.1)">ADCOUT</text>
<text x="134.9" y="81.1" transform="rotate(-90 134.9 81.1)">DACIN</text>
<text x="137.8" y="81.1" transform="rotate(-90 137.8 81.1)">MCLK</text>
<text x="140.6" y="81.1" transform="rotate(-90 140.6 81.1)">VSSD</text>
<text x="143.5" y="81.1" transform="rotate(-90 143.5 81.1)">VDDC</text>
<text x="146.3" y="81.1" transform="rotate(-90 146.3 81.1)">VDDB</text>
<text x="149.1" y="81.1" transform="rotate(-90 149.1 81.1)">CSB/GPIO1</text>
<text x="152" y="81.1" transform="rotate(-90 152 81.1)">SCLK</text>
<text x="120.9" y="183.3">1</text>
<text x="130.9" y="183.3">2</text>
<text x="120.9" y="186.1">3</text>
<text x="120.9" y="188.9">5</text>
<text x="130.9" y="186.1">4</text>
<text x="130.9" y="188.9">6</text>
</g>
<text font-size="2.3" fill="#00007f" x="14.3" y="56.2">MIC</text>
<g font-size="2">
<text x="29.9" y="2.2">5</text>
<text x="83.9" y="2.2">4</text>
<text x="138" y="2.2">3</text>
<text x="192" y="2.2">2</text>
<text x="246.1" y="2.2">1</text>
<text x=".8" y="29.6">D</text>
<text x="273.9" y="29.6">D</text>
<text x=".8" y="79.4">C</text>
<text x="273.9" y="79.4">C</text>
<text x=".8" y="129.2">B</text>
<text x="273.9" y="129.2">B</text>
<text x=".8" y="178.9">A</text>
<text x="273.9" y="178.9">A</text>
<text x="29.9" y="204.1">5</text>
<text x="83.9" y="204.1">4</text>
<text x="138" y="204.1">3</text>
<text x="192" y="204.1">2</text>
<text x="246.1" y="204.1">1</text>
</g>
</svg>
